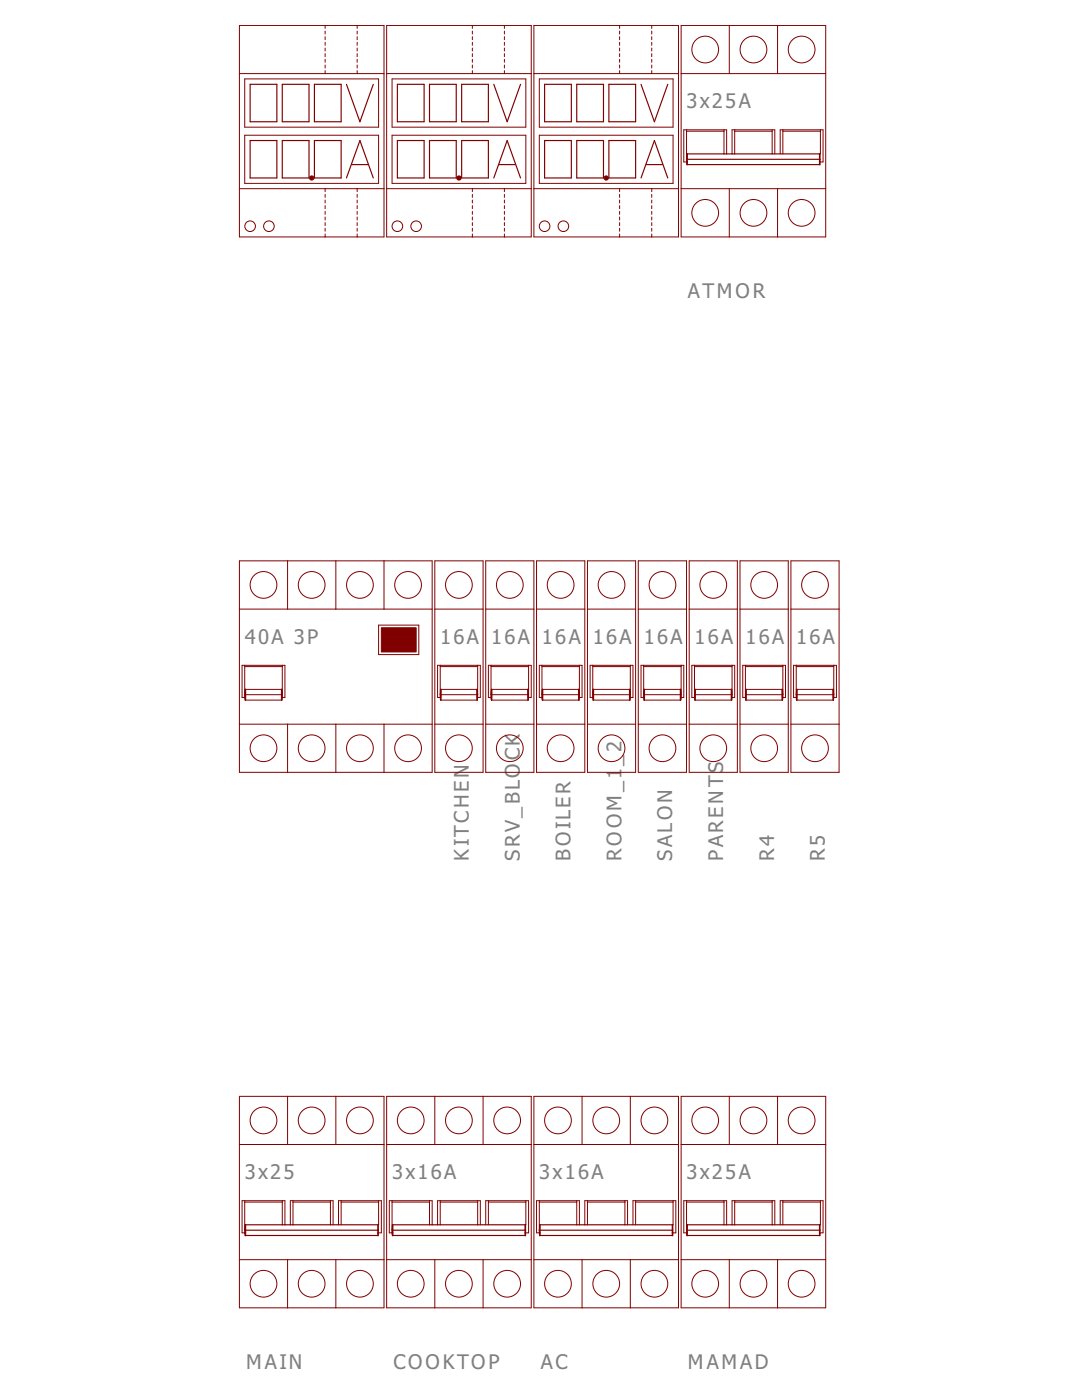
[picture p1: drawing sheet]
<svg xmlns="http://www.w3.org/2000/svg" width="216mm" height="279mm" viewBox="0 0 216 279" stroke-linecap="round" stroke-linejoin="round" font-family="sans-serif">
<g fill="none" stroke="#800000" stroke-width=".2">
<path d="M47.8 5.1h28.8v42.2h-28.8zM47.8 14.7h28.8M48.8 15.7h26.7v9.7h-26.7zM64.9 5.1v.6M64.9 6.2v.6M64.9 7.3v.6M64.9 8.4v.6M64.9 9.6v.6M64.9 10.7v.6M64.9 11.8v.6M64.9 13v.6M64.9 14.1v.6"/>
<path d="M71.3 5.1v.6M71.3 6.2v.6M71.3 7.3v.6M71.3 8.4v.6M71.3 9.6v.6M71.3 10.7v.6M71.3 11.8v.6M71.3 13v.6M71.3 14.1v.6M77.2 5.1h28.8v42.2h-28.8zM77.2 14.7h28.8M78.2 15.7h26.7v9.7h-26.7z"/>
<path d="M94.3 5.1v.6M94.3 6.2v.6M94.3 7.3v.6M94.3 8.4v.6M94.3 9.6v.6M94.3 10.7v.6M94.3 11.8v.6M94.3 13v.6M94.3 14.1v.6M100.6 5.1v.6M100.6 6.2v.6M100.6 7.3v.6"/>
<path d="M100.6 8.4v.6M100.6 9.6v.6M100.6 10.7v.6M100.6 11.8v.6M100.6 13v.6M100.6 14.1v.6M106.5 5.1h28.9v42.2h-28.9zM106.5 14.7h28.9M107.6 15.7h26.7v9.7h-26.7zM123.6 5.1v.6M123.6 6.2v.6M123.6 7.3v.6"/>
<path d="M123.6 8.4v.6M123.6 9.6v.6M123.6 10.7v.6M123.6 11.8v.6M123.6 13v.6M123.6 14.1v.6M130 5.1v.6M130 6.2v.6M130 7.3v.6M130 8.4v.6M130 9.6v.6M130 10.7v.6"/>
<path d="M130 11.8v.6M130 13v.6M130 14.1v.6M135.9 5.1h28.9v42.2h-28.9zM135.9 14.7h28.9M145.5 5.1v9.6M155.2 5.1v9.6M47.8 37.7h28.8M48.8 27h26.7v9.6h-26.7zM64.9 37.7v.5M64.9 38.8v.6M64.9 39.9v.6"/>
<path d="M71.3 37.7v.5M71.3 38.8v.6M71.3 39.9v.6M77.2 37.7h28.8M78.2 27h26.7v9.6h-26.7zM94.3 37.7v.5M94.3 38.8v.6M94.3 39.9v.6M100.6 37.7v.5M100.6 38.8v.6M100.6 39.9v.6M106.5 37.7h28.9"/>
<path d="M107.6 27h26.7v9.6h-26.7zM123.6 37.7v.5M123.6 38.8v.6M123.6 39.9v.6M130 37.7v.5M130 38.8v.6M130 39.9v.6M135.9 37.7h28.9M137 25.9l.1 7M137 26.2h7.5M137.1 30.7l-.1 1.1M144.5 25.9v4.8"/>
<path d="M145 30.7v-4.8h-8.6v6.4h.7M145.5 37.7v9.6M146.1 30.7v-4.8h8.5v4.8M146.6 26.2h7.5M146.6 25.9v4.8M154.1 25.9v4.8M155.2 37.7v9.6M155.7 30.7v-4.8h8.5v6.4h-.6M156.2 26.2h7.5M156.2 25.9v4.8M163.7 25.9v4.8h-.1M64.9 41v.6"/>
<path d="M64.9 42.2v.6M64.9 43.3v.6M64.9 44.4v.6M64.9 45.6v.5M64.9 46.7v.6M71.3 41v.6M71.3 42.2v.6M71.3 43.3v.6M71.3 44.4v.6M71.3 45.6v.5M71.3 46.7v.6M94.3 41v.6"/>
<path d="M94.3 42.2v.6M94.3 43.3v.6M94.3 44.4v.6M94.3 45.6v.5M94.3 46.7v.6M100.6 41v.6M100.6 42.2v.6M100.6 43.3v.6M100.6 44.4v.6M100.6 45.6v.5M100.6 46.7v.6M123.6 41v.6"/>
<path d="M123.6 42.2v.6M123.6 43.3v.6M123.6 44.4v.6M123.6 45.6v.5M123.6 46.7v.6M130 41v.6M130 42.2v.6M130 43.3v.6M130 44.4v.6M130 45.6v.5M130 46.7v.6M47.8 111.9h38.4v42.2h-38.4z"/>
<path d="M57.4 111.9v9.7M67 111.9v9.7M76.6 111.9v9.7M86.8 111.9h9.6v42.2h-9.6zM96.9 111.9h9.6v42.2h-9.6zM107.1 111.9h9.6v42.2h-9.6zM117.2 111.9h9.6v42.2h-9.6zM127.4 111.9h9.6v42.2h-9.6zM137.5 111.9h9.6v42.2h-9.6zM147.7 111.9h9.6v42.2h-9.6zM157.8 111.9h9.6v42.2h-9.6zM47.8 121.6h38.4"/>
<path d="M48.8 132.8v6.4l.2 .5h7.2l.1-6.9M48.8 133h7.5M49 137.6v1.6h-.7v-6.4h8.6v6.4h-.7v-1.6M49 137.6l-.2 1h7.5l-.1-1M49 137.6h7.2M75.5 124.8h8.1v5.8h-8.1zM86.8 121.6h9.6M87.8 133h7.5M87.8 132.8l.1 6.9h7.3l.1-6.9M87.9 137.6v1.6h-.6v-6.4h8.5v6.4h-.6v-1.6M87.9 137.6l-.1 1h7.5l-.1-1M87.9 137.6h7.3"/>
<path d="M96.9 121.6h9.6M98 133h7.5M98 132.8l.1 6.9h7.3l.1-6.9M98.1 137.6v1.6h-.6v-6.4h8.5v6.4h-.6v-1.6M98.1 137.6l-.1 1h7.5l-.1-1M98.1 137.6h7.3M107.1 121.6h9.6M108.1 133h7.5M108.1 132.8l.1 6.9h7.3l.1-6.9M108.2 137.6v1.6h-.6v-6.4h8.5v6.4h-.6v-1.6M108.2 137.6l-.1 1h7.5l-.1-1M108.2 137.6h7.3"/>
<path d="M117.2 121.6h9.6M118.3 133h7.5M118.3 132.8l.1 6.9h7.3l.1-6.9M118.4 137.6v1.6h-.6v-6.4h8.5v6.4h-.6v-1.6M118.4 137.6l-.1 1h7.5l-.1-1M118.4 137.6h7.3M127.4 121.6h9.6M128.4 133h7.5M128.4 132.8l.1 6.9h7.3l.1-6.9M128.5 137.6v1.6h-.6v-6.4h8.5v6.4h-.6v-1.6M128.5 137.6l-.1 1h7.5l-.1-1M128.5 137.6h7.3"/>
<path d="M137.5 121.6h9.6M138.6 133h7.5M138.6 132.8l.1 6.9h7.3l.1-6.9M138.7 137.6v1.6h-.7v-6.4h8.6v6.4h-.6v-1.6M138.7 137.6l-.1 1h7.5l-.1-1M138.7 137.6h7.3M147.7 121.6h9.6M148.7 133h7.5M148.7 132.8l.1 6.9h7.3l.1-6.9M148.8 137.6v1.6h-.6v-6.4h8.5v6.4h-.6v-1.6M148.8 137.6l-.1 1h7.5l-.1-1M148.8 137.6h7.3"/>
<path d="M157.8 121.6h9.6M158.9 133h7.5M158.9 132.8l.1 6.9h7.3l.1-6.9M159 137.6v1.6h-.7v-6.4h8.6v6.4h-.6v-1.6M159 137.6l-.1 1h7.5l-.1-1M159 137.6h7.3M47.8 144.5h38.4M57.4 144.5v9.6M67 144.5v9.6M76.6 144.5v9.6M86.8 144.5h9.6M96.9 144.5h9.6"/>
<path d="M107.1 144.5h9.6M117.2 144.5h9.6M127.4 144.5h9.6M137.5 144.5h9.6M147.7 144.5h9.6M157.8 144.5h9.6M47.8 218.8h28.8v42.2h-28.8zM57.4 218.8v9.6M67 218.8v9.6M77.2 218.8h28.8v42.2h-28.8zM86.8 218.8v9.6M96.4 218.8v9.6"/>
<path d="M106.5 218.8h28.9v42.2h-28.9zM116.1 218.8v9.6M125.8 218.8v9.6M135.9 218.8h28.9v42.2h-28.9zM145.5 218.8v9.6M155.2 218.8v9.6M47.8 228.4h28.8M48.8 239.6v6.4l.2 .6M48.8 239.9h7.5M56.3 239.6v4.8M58.5 239.9h7.4M58.5 239.6v4.8"/>
<path d="M65.9 239.6v4.8M68.1 239.9h7.4M68.1 239.6v4.8M75.5 239.6v4.8h-.1M77.2 228.4h28.8M78.2 239.9h7.5M78.2 239.6l.1 7M85.7 239.6v4.8M87.8 239.9h7.5M87.8 239.6v4.8M95.3 239.6v4.8M97.5 239.9h7.4"/>
<path d="M97.5 239.6v4.8M104.9 239.6v4.8h-.1M106.5 228.4h28.9M107.6 239.9h7.5M107.6 239.6l.1 7M115.1 239.6v4.8M117.2 239.9h7.5M117.2 239.6v4.8M124.7 239.6v4.8M126.8 239.9h7.5M126.8 239.6v4.8M134.3 239.6v4.8h-.1"/>
<path d="M135.9 228.4h28.9M137 239.9h7.5M137 239.6l.1 7M144.5 239.6v4.8M146.6 239.9h7.5M146.6 239.6v4.8M154.1 239.6v4.8M156.2 239.9h7.5M156.2 239.6v4.8M163.7 239.6v4.8h-.1M47.8 251.4h28.8M49 244.4l-.2 1.1"/>
<path d="M56.9 244.4v-4.8h-8.6v6.4h.7M57.4 251.4v9.6M57.9 244.4v-4.8h8.6v4.8M67 251.4v9.6M67.5 244.4v-4.8h8.6v6.4h-.7M77.2 251.4h28.8M78.3 244.4l-.1 1.1M86.2 244.4v-4.8h-8.5v6.4h.6M86.8 251.4v9.6M87.3 244.4v-4.8h8.5v4.8M96.4 251.4v9.6M96.9 244.4v-4.8h8.6v6.4h-.7"/>
<path d="M106.5 251.4h28.9M107.7 244.4l-.1 1.1M115.6 244.4v-4.8h-8.5v6.4h.6M116.1 251.4v9.6M116.7 244.4v-4.8h8.5v4.8M125.8 251.4v9.6M126.3 244.4v-4.8h8.6v6.4h-.7M135.9 251.4h28.9M137.1 244.4l-.1 1.1M145 244.4v-4.8h-8.6v6.4h.7M145.5 251.4v9.6M146.1 244.4v-4.8h8.5v4.8"/>
<path d="M155.2 251.4v9.6M155.7 244.4v-4.8h8.5v6.4h-.6"/>
<circle cx="140.7" cy="9.9" r="2.67"/>
<circle cx="150.3" cy="9.9" r="2.67"/>
<circle cx="160" cy="9.9" r="2.67"/>
<circle cx="49.9" cy="45.1" r="1.06"/>
<circle cx="53.7" cy="45.1" r="1.06"/>
<circle cx="79.3" cy="45.1" r="1.06"/>
<circle cx="83" cy="45.1" r="1.06"/>
<circle cx="108.7" cy="45.1" r="1.06"/>
<circle cx="112.4" cy="45.1" r="1.06"/>
<circle cx="140.7" cy="42.5" r="2.67"/>
<circle cx="150.3" cy="42.5" r="2.67"/>
<circle cx="160" cy="42.5" r="2.67"/>
<circle cx="52.6" cy="116.7" r="2.67"/>
<circle cx="62.2" cy="116.7" r="2.67"/>
<circle cx="71.8" cy="116.7" r="2.67"/>
<circle cx="81.4" cy="116.7" r="2.67"/>
<circle cx="91.6" cy="116.7" r="2.67"/>
<circle cx="101.7" cy="116.7" r="2.67"/>
<circle cx="111.9" cy="116.7" r="2.67"/>
<circle cx="122" cy="116.7" r="2.67"/>
<circle cx="132.2" cy="116.7" r="2.67"/>
<circle cx="142.3" cy="116.7" r="2.67"/>
<circle cx="152.5" cy="116.7" r="2.67"/>
<circle cx="162.6" cy="116.7" r="2.67"/>
<circle cx="52.6" cy="149.3" r="2.67"/>
<circle cx="62.2" cy="149.3" r="2.67"/>
<circle cx="71.8" cy="149.3" r="2.67"/>
<circle cx="81.4" cy="149.3" r="2.67"/>
<circle cx="91.6" cy="149.3" r="2.67"/>
<circle cx="101.7" cy="149.3" r="2.67"/>
<circle cx="111.9" cy="149.3" r="2.67"/>
<circle cx="122" cy="149.3" r="2.67"/>
<circle cx="132.2" cy="149.3" r="2.67"/>
<circle cx="142.3" cy="149.3" r="2.67"/>
<circle cx="152.5" cy="149.3" r="2.67"/>
<circle cx="162.6" cy="149.3" r="2.67"/>
<circle cx="52.6" cy="223.6" r="2.67"/>
<circle cx="62.2" cy="223.6" r="2.67"/>
<circle cx="71.8" cy="223.6" r="2.67"/>
<circle cx="82" cy="223.6" r="2.67"/>
<circle cx="91.6" cy="223.6" r="2.67"/>
<circle cx="101.2" cy="223.6" r="2.67"/>
<circle cx="111.3" cy="223.6" r="2.67"/>
<circle cx="121" cy="223.6" r="2.67"/>
<circle cx="130.6" cy="223.6" r="2.67"/>
<circle cx="140.7" cy="223.6" r="2.67"/>
<circle cx="150.3" cy="223.6" r="2.67"/>
<circle cx="160" cy="223.6" r="2.67"/>
<circle cx="52.6" cy="256.2" r="2.67"/>
<circle cx="62.2" cy="256.2" r="2.67"/>
<circle cx="71.8" cy="256.2" r="2.67"/>
<circle cx="82" cy="256.2" r="2.67"/>
<circle cx="91.6" cy="256.2" r="2.67"/>
<circle cx="101.2" cy="256.2" r="2.67"/>
<circle cx="111.3" cy="256.2" r="2.67"/>
<circle cx="121" cy="256.2" r="2.67"/>
<circle cx="130.6" cy="256.2" r="2.67"/>
<circle cx="140.7" cy="256.2" r="2.67"/>
<circle cx="150.3" cy="256.2" r="2.67"/>
<circle cx="160" cy="256.2" r="2.67"/>
</g>
<g fill="none" stroke="#800000" stroke-width=".23">
<path d="M49.9 16.8h5.3v7.5h-5.3zM56.3 16.8h5.4v7.5h-5.4zM62.7 16.8h5.4v7.5h-5.4zM69.1 16.8l2.7 7.5 2.7-7.5M79.3 16.8h5.3v7.5h-5.3zM85.7 16.8h5.3v7.5h-5.3zM92.1 16.8h5.4v7.5h-5.4zM98.5 16.8l2.7 7.5 2.7-7.5M108.7 16.8h5.3v7.5h-5.3zM115.1 16.8h5.3v7.5h-5.3zM121.5 16.8h5.3v7.5h-5.3zM127.9 16.8l2.7 7.5 2.6-7.5"/>
<path d="M49.9 28h5.3v7.5h-5.3zM56.3 28h5.4v7.5h-5.4zM62.7 28h5.4v7.5h-5.4zM69.1 35.5l2.7-7.5 2.7 7.5M70.2 32.9h3.2M79.3 28h5.3v7.5h-5.3zM85.7 28h5.3v7.5h-5.3zM92.1 28h5.4v7.5h-5.4zM98.5 35.5l2.7-7.5 2.7 7.5M99.6 32.9h3.2M108.7 28h5.3v7.5h-5.3zM115.1 28h5.3v7.5h-5.3z"/>
<path d="M121.5 28h5.3v7.5h-5.3zM127.9 35.5l2.7-7.5 2.6 7.5M129 32.9h3.2M137 31.8h26.6M137.1 32.9h26.5M137.1 30.7h19.1M156.3 30.7h7.3M48.8 245.5h26.6M49 246.6h26.4M49 244.4h19.1M68.2 244.4h7.2M78.2 245.5h26.6"/>
<path d="M78.3 246.6h26.5M78.3 244.4h19.2M97.6 244.4h7.2M107.6 245.5h26.6M107.7 246.6h26.5M107.7 244.4h19.1M126.9 244.4h7.3M137 245.5h26.6M137.1 246.6h26.5M137.1 244.4h19.1M156.3 244.4h7.3"/>
</g>
<g fill="none" stroke="#800000" stroke-width=".34">
<path d="M137.1 30.7v2.2M163.6 30.7v2.2M49 137.6v2.1M56.2 137.6v2.1M87.9 137.6v2.1M95.2 137.6v2.1M98.1 137.6v2.1M105.4 137.6v2.1M108.2 137.6v2.1M115.5 137.6v2.1M118.4 137.6v2.1M125.7 137.6v2.1"/>
<path d="M128.5 137.6v2.1M135.8 137.6v2.1M138.7 137.6v2.1M146 137.6v2.1M148.8 137.6v2.1M156.1 137.6v2.1M159 137.6v2.1M166.3 137.6v2.1M49 244.4v2.2M75.4 244.4v2.2M78.3 244.4v2.2M104.8 244.4v2.2"/>
<path d="M107.7 244.4v2.2M134.2 244.4v2.2M137.1 244.4v2.2M163.6 244.4v2.2"/>
</g>
<path d="M76.1 125.3h6.9v4.8h-6.9z" fill="#800000" stroke="#800000" stroke-width=".2"/>
<g fill="#800000" stroke="#800000" stroke-width=".2">
<circle cx="62.2" cy="35.5" r=".44"/>
<circle cx="91.6" cy="35.5" r=".44"/>
<circle cx="121" cy="35.5" r=".44"/>
</g>
<g font-size="4.9" fill="#808080">
<text x="137" y="21.6">3x25A</text>
<text x="137.3" y="59.5">ATMOR</text>
<text x="48.8" y="128.5">40A 3P</text>
<text x="87.8" y="128.5">16A</text>
<text x="98" y="128.5">16A</text>
<text x="108.1" y="128.5">16A</text>
<text x="118.3" y="128.5">16A</text>
<text x="128.4" y="128.5">16A</text>
<text x="138.6" y="128.5">16A</text>
<text x="148.7" y="128.5">16A</text>
<text x="158.9" y="128.5">16A</text>
<text x="124" y="152.8" transform="rotate(-90 124 152.8)">_2</text>
<text x="93.6" y="171.8" transform="rotate(-90 93.6 171.8)">KITCHEN</text>
<text x="103.7" y="171.8" transform="rotate(-90 103.7 171.8)">SRV_BLOCK</text>
<text x="113.9" y="171.8" transform="rotate(-90 113.9 171.8)">BOILER</text>
<text x="124" y="171.8" transform="rotate(-90 124 171.8)">ROOM_1</text>
<text x="134.2" y="171.8" transform="rotate(-90 134.2 171.8)">SALON</text>
<text x="144.3" y="171.8" transform="rotate(-90 144.3 171.8)">PARENTS</text>
<text x="154.5" y="171.8" transform="rotate(-90 154.5 171.8)">R4</text>
<text x="164.6" y="171.8" transform="rotate(-90 164.6 171.8)">R5</text>
<text x="48.8" y="235.4">3x25</text>
<text x="78.2" y="235.4">3x16A</text>
<text x="107.6" y="235.4">3x16A</text>
<text x="137" y="235.4">3x25A</text>
<text x="49.1" y="273.2">MAIN</text>
<text x="78.5" y="273.2">COOKTOP</text>
<text x="107.9" y="273.2">AC</text>
<text x="137.3" y="273.2">MAMAD</text>
</g>
</svg>
